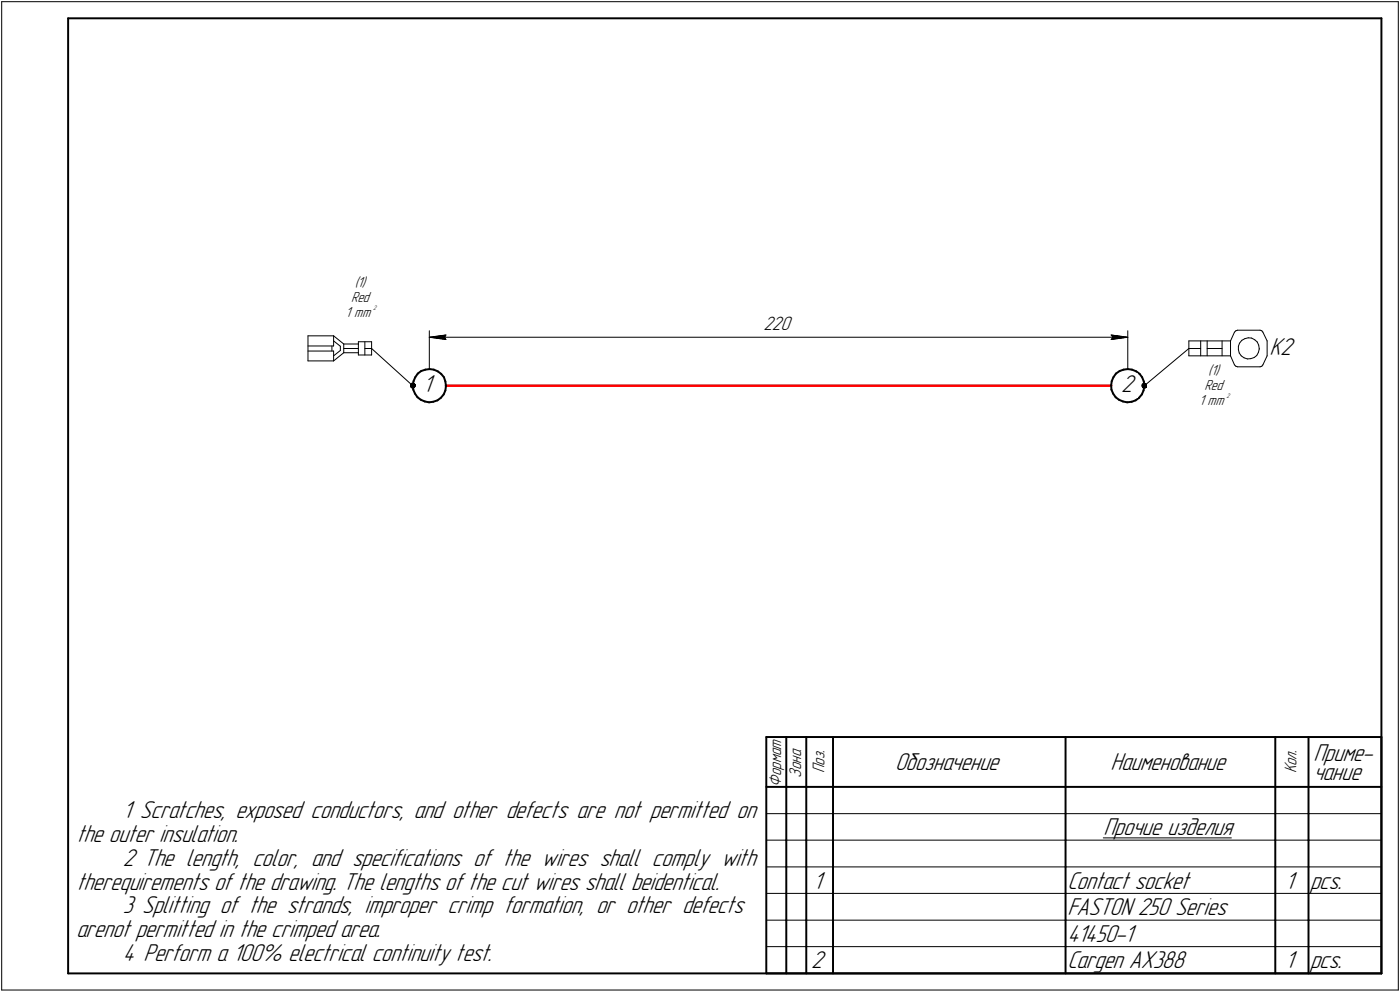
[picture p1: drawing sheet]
<svg xmlns="http://www.w3.org/2000/svg" width="421mm" height="298mm" viewBox="0 0 421 298" stroke-linecap="round" stroke-linejoin="round" font-family="sans-serif">
<path d="M134.1 115.9h200.1z" fill="none" stroke="#f00" stroke-width=".76"/>
<g fill="none" stroke="#000" stroke-width=".59">
<path d="M20.5 5.5v287zM20.5 5.5h395zM415.5 5.5v287zM124.1 115.8l.2 1.3zM124.3 117.1l.5 1.2zM124.4 114.6l-.3 1.2zM124.8 118.3l.8 1.1zM124.9 113.4l-.5 1.2zM125.6 119.4l1 .7zM125.6 112.3l1.1-.8zM125.6 112.3l-.7 1.1zM126.7 111.5l1.2-.4z"/>
<path d="M127.9 111.1l1.3-.2zM129.2 110.9l1.3 .2zM130.5 111.1l1.2 .5zM131.7 111.6l1 .8zM132.7 112.4l.8 1zM133.4 118.5l-.8 1zM133.5 113.4l.4 1.2zM133.9 114.6l.2 1.3zM133.9 117.3l-.5 1.2zM134.1 116.1l-.2 1.2zM134.1 115.9v.2zM334.2 115.8l.1 1.3z"/>
<path d="M334.3 117.1l.5 1.2zM334.3 114.6l-.1 1.2zM334.8 118.3l.7 1.1zM334.9 113.4l-.6 1.2zM335.5 119.4l1 .7zM335.6 112.3l1.1-.8zM335.6 112.3l-.7 1.1zM336.7 111.5l1.2-.4zM337.9 111.1l1.3-.2zM339.2 110.9l1.2 .2zM340.4 111.1l1.3 .5zM341.7 111.6l1 .8z"/>
<path d="M342.7 112.4l.8 1zM343.4 118.5l-.8 1zM343.5 113.4l.5 1.2zM343.9 117.3l-.5 1.2zM344 114.6l.2 1.3zM344.2 116.1l-.3 1.2zM344.2 115.9v.2zM126.6 120.1l1.2 .5zM127.8 120.6l1.2 .3zM129 120.9l1.3-.2zM130.3 120.7l1.3-.4zM131.6 120.3l1-.8z"/>
<path d="M336.5 120.1l1.2 .5zM337.7 120.6l1.3 .3zM339 120.9l1.4-.2zM340.4 120.7l1.1-.4zM341.5 120.3l1.1-.8zM230.5 221.5v71zM230.5 221.5h185zM230.5 236.5h185zM236.5 236.5v8zM236.5 221.5v15zM242.5 236.5v8zM242.5 221.5v15z"/>
<path d="M250.5 236.5v8zM250.5 221.5v15zM320.5 236.5v8zM320.5 221.5v15zM383.5 236.5v8zM383.5 221.5v15zM393.5 236.5v8zM393.5 221.5v15zM415.5 221.5v71zM236.5 244.5v8zM236.5 252.5v8zM242.5 244.5v8z"/>
<path d="M242.5 252.5v8zM250.5 244.5v8zM250.5 252.5v8zM320.5 244.5v8zM320.5 252.5v8zM383.5 244.5v8zM383.5 252.5v8zM393.5 244.5v8zM393.5 252.5v8zM236.5 260.5v8zM236.5 268.5v8zM236.5 276.5v8z"/>
<path d="M242.5 260.5v8zM242.5 268.5v8zM242.5 276.5v8zM250.5 260.5v8zM250.5 268.5v8zM250.5 276.5v8zM320.5 260.5v8zM320.5 268.5v8zM320.5 276.5v8zM383.5 260.5v8zM383.5 268.5v8zM383.5 276.5v8z"/>
<path d="M393.5 260.5v8zM393.5 268.5v8zM393.5 276.5v8zM20.5 292.5h395zM230.5 292.5h185zM236.5 284.5v8zM242.5 284.5v8zM250.5 284.5v8zM320.5 284.5v8zM383.5 284.5v8zM393.5 284.5v8z"/>
</g>
<g fill="none" stroke="#000" stroke-width=".3">
<path d="M.5 .5v297zM.5 .5h420zM420.5 .5v297zM129.1 99.4v11.5zM339.2 99.4v11.5zM371.3 99.8l-1.2 2.6zM371.7 99.4l.5-.2zM371.7 99.4l-.4 .4zM372.2 99.2h6.8zM379 99.2l.5 .2zM379.5 99.4l.3 .4zM379.8 99.8l1.3 2.6z"/>
<path d="M92.6 100.9v7.6zM92.6 108.5h7.7zM92.6 100.9h7.7zM92.6 104h7.7zM92.6 105.5h7.7zM99.8 104v1.5zM100.3 108.5l3.1-2.5zM100.3 100.9l3.1 2.5zM100.3 105.5v3zM100.3 100.9v3.1zM100.3 106.9l2.1-1.6zM100.3 102.4l2.1 1.7z"/>
<path d="M102.4 104.1v1.2zM103.4 106h4.4zM103.4 103.4h4.4zM103.4 103.4v2.6zM103.4 104.7h4.4zM107.8 102.7v.7zM107.8 102.7h4zM107.8 106v.7zM107.8 106.7h4zM107.8 103.4v2.6zM109.7 102.7v4zM109.7 104.7h2.1z"/>
<path d="M111.8 102.7v4zM111.8 104.7l12.3 11.2zM129.1 101.3l5-.6zM129.1 101.3l5 .7zM129.1 101.3h210.1zM133.7 101.3l.4 .7zM134.1 100.7l-.4 .6zM334.2 102l5-.7zM334.2 100.7l.5 .6zM334.2 100.7l5 .6zM334.7 101.3l-.5 .7zM344.2 115.9l13.3-11.2z"/>
<path d="M357.5 102.4h12.6zM357.5 106.9h12.6zM357.5 102.4v4.5zM357.5 104.7h3.6zM361.1 102.4v4.5zM363.1 102.4v4.5zM363.1 104.7h4.4zM367.5 102.4v4.5zM370.1 106.9l1.2 2.7zM370.1 102.4v4.5zM371.3 109.6l.4 .5zM371.7 110.1l.5 .1z"/>
<path d="M372.2 110.2h6.8zM372.4 104.1v1zM372.4 105.1l.3 1zM372.7 106.1l.6 .8zM372.8 103.1l-.4 1zM373.3 106.9l.8 .6zM373.5 102.3l.9-.5zM373.5 102.3l-.7 .8zM374.1 107.5l1.1 .4zM374.4 101.8l1-.3zM375.2 107.9l1-.1zM375.4 101.5l1 .1z"/>
<path d="M376.2 107.8l1-.4zM376.4 101.6l1 .5zM377.2 107.4l.8-.6zM377.4 102.1l.7 .7zM378.1 102.8l.4 .9zM378.5 105.9l-.5 .9zM378.5 103.7l.2 1zM378.7 104.9l-.2 1zM378.7 104.7v.2zM379 110.2l.5-.1zM379.8 109.6l-.3 .5zM381.1 106.9l-1.3 2.7z"/>
<path d="M381.1 102.4v4.5zM230.5 244.5h6zM230.5 252.5h6zM236.5 244.5h6zM236.5 252.5h6zM242.5 244.5h8zM242.5 252.5h8zM250.5 244.5h70zM250.5 252.5h70zM320.5 244.5h63zM320.5 252.5h63zM331.8 251.8h38.5z"/>
<path d="M383.5 244.5h10zM383.5 252.5h10zM393.5 244.5h22zM393.5 252.5h22zM230.5 260.5h6zM230.5 268.5h6zM230.5 276.5h6zM236.5 260.5h6zM236.5 268.5h6zM236.5 276.5h6zM242.5 260.5h8zM242.5 268.5h8z"/>
<path d="M242.5 276.5h8zM250.5 260.5h70zM250.5 268.5h70zM250.5 276.5h70zM320.5 260.5h63zM320.5 268.5h63zM320.5 276.5h63zM383.5 260.5h10zM383.5 268.5h10zM383.5 276.5h10zM393.5 260.5h22zM393.5 268.5h22z"/>
<path d="M393.5 276.5h22zM.5 297.5h420zM230.5 284.5h6zM236.5 284.5h6zM242.5 284.5h8zM250.5 284.5h70zM320.5 284.5h63zM383.5 284.5h10zM393.5 284.5h22z"/>
</g>
<g fill="#fff" stroke="#fff" stroke-width=".3">
<path d="M229.6 94.7h9.1zM229.6 94.7h9.1zM229.6 94.8h9.1zM229.6 94.9h9.1zM229.6 95h9.1zM229.6 95.1h9.1zM229.6 95.2h9.1zM229.6 95.2h9.1zM229.6 95.3h9.1zM229.6 95.4h9.1zM229.6 95.5h9.1zM229.6 95.6h9.1zM229.6 95.7h9.1zM229.6 95.8h9.1zM229.6 95.8h9.1zM229.6 95.9h9.1zM229.6 96h9.1zM229.6 96.1h9.1zM229.6 96.2h9.1zM229.6 96.3h9.1zM229.6 96.4h9.1zM229.6 96.4h9.1zM229.6 96.5h9.1zM229.6 96.6h9.1zM229.6 96.7h9.1zM229.6 96.8h9.1zM229.6 96.9h9.1zM229.6 96.9h9.1zM229.6 97h9.1zM229.6 97.1h9.1zM229.6 97.2h9.1zM229.6 97.3h9.1zM229.6 97.4h9.1zM229.6 97.5h9.1zM229.6 97.5h9.1zM229.6 97.6h9.1zM229.6 97.7h9.1zM229.6 97.8h9.1zM229.6 97.9h9.1zM229.6 98h9.1zM229.6 98h9.1zM229.6 98.1h9.1zM229.6 98.2h9.1zM229.6 98.3h9.1zM229.6 98.4h9.1zM229.6 98.5h9.1zM229.6 98.6h9.1zM229.6 98.6h9.1zM229.6 98.7h9.1zM229.6 98.8h9.1zM229.6 98.9h9.1zM229.6 99h9.1zM229.6 99.1h9.1zM229.6 99.1h9.1zM229.6 99.2h9.1zM229.6 99.3h9.1zM229.6 99.4h9.1zM229.6 99.5h9.1zM229.6 99.6h9.1zM229.6 99.7h9.1zM229.6 99.7h9.1zM229.6 99.8h9.1zM229.6 99.9h9.1zM229.6 100h9.1zM229.6 100.1h9.1zM229.6 100.2h9.1zM229.6 100.2h9.1z"/>
<path d="M133.9 100.2h.7zM133.2 100.3h1.4zM132.4 100.4h2.2zM131.7 100.5h2.9zM130.9 100.6h3.7zM130.7 100.7h3.9zM130.6 100.8h4zM130.3 100.8h4.3zM130.1 100.9h4.5zM130 101h4.6zM129.7 101.1h4.9zM129.5 101.2h5.1zM129.4 101.3h5.2zM129.1 101.3h5.5zM129.4 101.4h5.2zM129.5 101.5h5.1zM129.7 101.6h4.9zM130 101.7h4.6zM130.1 101.8h4.5zM130.3 101.9h4.3zM130.6 101.9h4zM130.7 102h3.9zM130.9 102.1h3.7zM131.6 102.2h3zM132.2 102.3h2.4zM132.8 102.4h1.8zM133.4 102.4h1.2zM134 102.5h.6z"/>
<path d="M333.7 100.2h.7zM333.7 100.3h1.5zM333.7 100.4h2.3zM333.7 100.5h3zM333.7 100.6h3.7zM333.7 100.7h4zM333.7 100.8h4.1zM333.7 100.8h4.3zM333.7 100.9h4.5zM333.7 101h4.7zM333.7 101.1h4.9zM333.7 101.2h5.1zM333.7 101.3h5.3zM333.7 101.3h5.5zM333.7 101.4h5.3zM333.7 101.5h5.1zM333.7 101.6h4.9zM333.7 101.7h4.7zM333.7 101.8h4.5zM333.7 101.9h4.3zM333.7 101.9h4.1zM333.7 102h4zM333.7 102.1h3.7zM333.7 102.2h3.1zM333.7 102.3h2.5zM333.7 102.4h1.8zM333.7 102.4h1.2zM333.7 102.5h.6z"/>
<path d="M127.2 112.4h3.9zM127.2 112.4h3.9zM127.2 112.5h3.9zM127.2 112.6h3.9zM127.2 112.7h3.9zM127.2 112.8h3.9zM127.2 112.9h3.9zM127.2 112.9h3.9zM127.2 113h3.9zM127.2 113.1h3.9zM127.2 113.2h3.9zM127.2 113.3h3.9zM127.2 113.4h3.9zM127.2 113.5h3.9zM127.2 113.5h3.9zM127.2 113.6h3.9zM127.2 113.7h3.9zM127.2 113.8h3.9zM127.2 113.9h3.9zM127.2 114h3.9zM127.2 114h3.9zM127.2 114.1h3.9zM127.2 114.2h3.9zM127.2 114.3h3.9zM127.2 114.4h3.9zM127.2 114.5h3.9zM127.2 114.6h3.9zM127.2 114.6h3.9zM127.2 114.7h3.9zM127.2 114.8h3.9zM127.2 114.9h3.9zM127.2 115h3.9zM127.2 115.1h3.9zM127.2 115.1h3.9zM127.2 115.2h3.9zM127.2 115.3h3.9zM127.2 115.4h3.9zM127.2 115.5h3.9zM127.2 115.6h3.9zM127.2 115.7h3.9zM127.2 115.7h3.9zM127.2 115.8h3.9zM127.2 115.9h3.9zM127.2 116h3.9zM127.2 116.1h3.9zM127.2 116.2h3.9zM127.2 116.2h3.9zM127.2 116.3h3.9zM127.2 116.4h3.9zM127.2 116.5h3.9zM127.2 116.6h3.9zM127.2 116.7h3.9zM127.2 116.8h3.9zM127.2 116.8h3.9zM127.2 116.9h3.9zM127.2 117h3.9zM127.2 117.1h3.9zM127.2 117.2h3.9zM127.2 117.3h3.9zM127.2 117.3h3.9zM127.2 117.4h3.9zM127.2 117.5h3.9zM127.2 117.6h3.9zM127.2 117.7h3.9zM127.2 117.8h3.9zM127.2 117.9h3.9zM127.2 117.9h3.9zM127.2 118h3.9zM127.2 118.1h3.9zM127.2 118.2h3.9zM127.2 118.3h3.9zM127.2 118.4h3.9zM127.2 118.4h3.9zM127.2 118.5h3.9zM127.2 118.6h3.9zM127.2 118.7h3.9zM127.2 118.8h3.9zM127.2 118.9h3.9zM127.2 119h3.9zM127.2 119h3.9zM127.2 119.1h3.9zM127.2 119.2h3.9zM127.2 119.3h3.9zM127.2 119.4h3.9z"/>
<path d="M106.7 83.1h4.1zM106.7 83.1h4.1zM106.7 83.2h4.1zM106.7 83.3h4.1zM106.7 83.4h4.1zM106.7 83.5h4.1zM106.7 83.6h4.1zM106.7 83.7h4.1zM106.7 83.7h4.1zM106.7 83.8h4.1zM106.7 83.9h4.1zM106.7 84h4.1zM106.7 84.1h4.1zM106.7 84.2h4.1zM106.7 84.2h4.1zM106.7 84.3h4.1zM106.7 84.4h4.1zM106.7 84.5h4.1zM106.7 84.6h4.1zM106.7 84.7h4.1zM106.7 84.8h4.1zM106.7 84.8h4.1zM106.7 84.9h4.1zM106.7 85h4.1zM106.7 85.1h4.1zM106.7 85.2h4.1zM106.7 85.3h4.1zM106.7 85.3h4.1zM106.7 85.4h4.1zM106.7 85.5h4.1zM106.7 85.6h4.1zM106.7 85.7h4.1zM106.7 85.8h4.1zM106.7 85.9h4.1zM106.7 85.9h4.1zM106.7 86h4.1zM106.7 86.1h4.1zM106.7 86.2h4.1zM106.7 86.3h4.1zM106.7 86.4h4.1zM106.7 86.4h4.1zM106.7 86.5h4.1zM106.7 86.6h4.1zM106.7 86.7h4.1zM106.7 86.8h4.1zM106.7 86.9h4.1zM106.7 87h4.1zM106.7 87h4.1zM106.7 87.1h4.1zM106.7 87.2h4.1z"/>
<path d="M105.6 87.3h6.3zM105.6 87.4h6.3zM105.6 87.5h6.3zM105.6 87.5h6.3zM105.6 87.6h6.3zM105.6 87.7h6.3zM105.6 87.8h6.3zM105.6 87.9h6.3zM105.6 88h6.3zM105.6 88.1h6.3zM105.6 88.1h6.3zM105.6 88.2h6.3zM105.6 88.3h6.3zM105.6 88.4h6.3zM105.6 88.5h6.3zM105.6 88.6h6.3zM105.6 88.6h6.3zM105.6 88.7h6.3zM105.6 88.8h6.3zM105.6 88.9h6.3zM105.6 89h6.3zM105.6 89.1h6.3zM105.6 89.2h6.3zM105.6 89.2h6.3zM105.6 89.3h6.3zM105.6 89.4h6.3zM105.6 89.5h6.3zM105.6 89.6h6.3zM105.6 89.7h6.3zM105.6 89.7h6.3zM105.6 89.8h6.3zM105.6 89.9h6.3zM105.6 90h6.3zM105.6 90.1h6.3zM105.6 90.2h6.3zM105.6 90.3h6.3zM105.6 90.3h6.3zM105.6 90.4h6.3zM105.6 90.5h6.3zM105.6 90.6h6.3zM105.6 90.7h6.3zM105.6 90.8h6.3zM105.6 90.8h6.3zM105.6 90.9h6.3zM105.6 91h6.3zM105.6 91.1h6.3zM105.6 91.2h6.3zM105.6 91.3h6.3zM105.6 91.4h6.3zM105.6 91.4h6.3zM105.6 91.5h6.3z"/>
<path d="M104 91.6h9.5zM104 91.7h9.5zM104 91.8h9.5zM104 91.9h9.5zM104 91.9h9.5zM104 92h9.5zM104 92.1h9.5zM104 92.2h9.5zM104 92.3h9.5zM104 92.4h9.5zM104 92.5h9.5zM104 92.5h9.5zM104 92.6h9.5zM104 92.7h9.5zM104 92.8h9.5zM104 92.9h9.5zM104 93h9.5zM104 93h9.5zM104 93.1h9.5zM104 93.2h9.5zM104 93.3h9.5zM104 93.4h9.5zM104 93.5h9.5zM104 93.6h9.5zM104 93.6h9.5zM104 93.7h9.5zM104 93.8h9.5zM104 93.9h9.5zM104 94h9.5zM104 94.1h9.5zM104 94.1h9.5zM104 94.2h9.5zM104 94.3h9.5zM104 94.4h9.5zM104 94.5h9.5zM104 94.6h9.5zM104 94.7h9.5zM104 94.7h9.5zM104 94.8h9.5zM104 94.9h9.5zM104 95h9.5zM104 95.1h9.5zM104 95.2h9.5zM104 95.2h9.5zM104 95.3h9.5zM104 95.4h9.5zM104 95.5h9.5zM104 95.6h9.5zM104 95.7h9.5zM104 95.8h9.5zM104 95.8h9.5zM104 95.9h9.5zM104 96h9.5zM104 96.1h9.5z"/>
<path d="M381.8 101.2h8.2zM381.8 101.3h8.2zM381.8 101.3h8.2zM381.8 101.4h8.2zM381.8 101.5h8.2zM381.8 101.6h8.2zM381.8 101.7h8.2zM381.8 101.8h8.2zM381.8 101.9h8.2zM381.8 101.9h8.2zM381.8 102h8.2zM381.8 102.1h8.2zM381.8 102.2h8.2zM381.8 102.3h8.2zM381.8 102.4h8.2zM381.8 102.4h8.2zM381.8 102.5h8.2zM381.8 102.6h8.2zM381.8 102.7h8.2zM381.8 102.8h8.2zM381.8 102.9h8.2zM381.8 103h8.2zM381.8 103h8.2zM381.8 103.1h8.2zM381.8 103.2h8.2zM381.8 103.3h8.2zM381.8 103.4h8.2zM381.8 103.5h8.2zM381.8 103.5h8.2zM381.8 103.6h8.2zM381.8 103.7h8.2zM381.8 103.8h8.2zM381.8 103.9h8.2zM381.8 104h8.2zM381.8 104.1h8.2zM381.8 104.1h8.2zM381.8 104.2h8.2zM381.8 104.3h8.2zM381.8 104.4h8.2zM381.8 104.5h8.2zM381.8 104.6h8.2zM381.8 104.6h8.2zM381.8 104.7h8.2zM381.8 104.8h8.2zM381.8 104.9h8.2zM381.8 105h8.2zM381.8 105.1h8.2zM381.8 105.2h8.2zM381.8 105.2h8.2zM381.8 105.3h8.2zM381.8 105.4h8.2zM381.8 105.5h8.2zM381.8 105.6h8.2zM381.8 105.7h8.2zM381.8 105.7h8.2zM381.8 105.8h8.2zM381.8 105.9h8.2zM381.8 106h8.2zM381.8 106.1h8.2zM381.8 106.2h8.2zM381.8 106.3h8.2zM381.8 106.3h8.2zM381.8 106.4h8.2zM381.8 106.5h8.2zM381.8 106.6h8.2zM381.8 106.7h8.2zM381.8 106.8h8.2zM381.8 106.8h8.2zM381.8 106.9h8.2zM381.8 107h8.2zM381.8 107.1h8.2zM381.8 107.2h8.2zM381.8 107.3h8.2zM381.8 107.4h8.2zM381.8 107.4h8.2zM381.8 107.5h8.2zM381.8 107.6h8.2zM381.8 107.7h8.2zM381.8 107.8h8.2zM381.8 107.9h8.2zM381.8 107.9h8.2zM381.8 108h8.2zM381.8 108.1h8.2zM381.8 108.2h8.2z"/>
<path d="M363.4 109.5h4.1zM363.4 109.6h4.1zM363.4 109.6h4.1zM363.4 109.7h4.1zM363.4 109.8h4.1zM363.4 109.9h4.1zM363.4 110h4.1zM363.4 110.1h4.1zM363.4 110.2h4.1zM363.4 110.2h4.1zM363.4 110.3h4.1zM363.4 110.4h4.1zM363.4 110.5h4.1zM363.4 110.6h4.1zM363.4 110.7h4.1zM363.4 110.7h4.1zM363.4 110.8h4.1zM363.4 110.9h4.1zM363.4 111h4.1zM363.4 111.1h4.1zM363.4 111.2h4.1zM363.4 111.3h4.1zM363.4 111.3h4.1zM363.4 111.4h4.1zM363.4 111.5h4.1zM363.4 111.6h4.1zM363.4 111.7h4.1zM363.4 111.8h4.1zM363.4 111.8h4.1zM363.4 111.9h4.1zM363.4 112h4.1zM363.4 112.1h4.1zM363.4 112.2h4.1zM363.4 112.3h4.1zM363.4 112.4h4.1zM363.4 112.4h4.1zM363.4 112.5h4.1zM363.4 112.6h4.1zM363.4 112.7h4.1zM363.4 112.8h4.1zM363.4 112.9h4.1zM363.4 112.9h4.1zM363.4 113h4.1zM363.4 113.1h4.1zM363.4 113.2h4.1zM363.4 113.3h4.1zM363.4 113.4h4.1zM363.4 113.5h4.1zM363.4 113.5h4.1zM363.4 113.6h4.1z"/>
<path d="M362.3 113.7h6.3zM362.3 113.8h6.3zM362.3 113.9h6.3zM362.3 114h6.3zM362.3 114h6.3zM362.3 114.1h6.3zM362.3 114.2h6.3zM362.3 114.3h6.3zM362.3 114.4h6.3zM362.3 114.5h6.3zM362.3 114.6h6.3zM362.3 114.6h6.3zM362.3 114.7h6.3zM362.3 114.8h6.3zM362.3 114.9h6.3zM362.3 115h6.3zM362.3 115.1h6.3zM362.3 115.1h6.3zM362.3 115.2h6.3zM362.3 115.3h6.3zM362.3 115.4h6.3zM362.3 115.5h6.3zM362.3 115.6h6.3zM362.3 115.7h6.3zM362.3 115.7h6.3zM362.3 115.8h6.3zM362.3 115.9h6.3zM362.3 116h6.3zM362.3 116.1h6.3zM362.3 116.2h6.3zM362.3 116.2h6.3zM362.3 116.3h6.3zM362.3 116.4h6.3zM362.3 116.5h6.3zM362.3 116.6h6.3zM362.3 116.7h6.3zM362.3 116.8h6.3zM362.3 116.8h6.3zM362.3 116.9h6.3zM362.3 117h6.3zM362.3 117.1h6.3zM362.3 117.2h6.3zM362.3 117.3h6.3zM362.3 117.3h6.3zM362.3 117.4h6.3zM362.3 117.5h6.3zM362.3 117.6h6.3zM362.3 117.7h6.3zM362.3 117.8h6.3zM362.3 117.9h6.3zM362.3 117.9h6.3z"/>
<path d="M360.7 118h9.5zM360.7 118.1h9.5zM360.7 118.2h9.5zM360.7 118.3h9.5zM360.7 118.4h9.5zM360.7 118.4h9.5zM360.7 118.5h9.5zM360.7 118.6h9.5zM360.7 118.7h9.5zM360.7 118.8h9.5zM360.7 118.9h9.5zM360.7 119h9.5zM360.7 119h9.5zM360.7 119.1h9.5zM360.7 119.2h9.5zM360.7 119.3h9.5zM360.7 119.4h9.5zM360.7 119.5h9.5zM360.7 119.5h9.5zM360.7 119.6h9.5zM360.7 119.7h9.5zM360.7 119.8h9.5zM360.7 119.9h9.5zM360.7 120h9.5zM360.7 120.1h9.5zM360.7 120.1h9.5zM360.7 120.2h9.5zM360.7 120.3h9.5zM360.7 120.4h9.5zM360.7 120.5h9.5zM360.7 120.6h9.5zM360.7 120.6h9.5zM360.7 120.7h9.5zM360.7 120.8h9.5zM360.7 120.9h9.5zM360.7 121h9.5zM360.7 121.1h9.5zM360.7 121.2h9.5zM360.7 121.2h9.5zM360.7 121.3h9.5zM360.7 121.4h9.5zM360.7 121.5h9.5zM360.7 121.6h9.5zM360.7 121.7h9.5zM360.7 121.8h9.5zM360.7 121.8h9.5zM360.7 121.9h9.5zM360.7 122h9.5zM360.7 122.1h9.5zM360.7 122.2h9.5zM360.7 122.3h9.5zM360.7 122.3h9.5zM360.7 122.4h9.5zM360.7 122.5h9.5zM360.7 122.6h9.5z"/>
<path d="M337.1 112.4h5zM337.1 112.4h5zM337.1 112.5h5zM337.1 112.6h5zM337.1 112.7h5zM337.1 112.8h5zM337.1 112.9h5zM337.1 112.9h5zM337.1 113h5zM337.1 113.1h5zM337.1 113.2h5zM337.1 113.3h5zM337.1 113.4h5zM337.1 113.5h5zM337.1 113.5h5zM337.1 113.6h5zM337.1 113.7h5zM337.1 113.8h5zM337.1 113.9h5zM337.1 114h5zM337.1 114h5zM337.1 114.1h5zM337.1 114.2h5zM337.1 114.3h5zM337.1 114.4h5zM337.1 114.5h5zM337.1 114.6h5zM337.1 114.6h5zM337.1 114.7h5zM337.1 114.8h5zM337.1 114.9h5zM337.1 115h5zM337.1 115.1h5zM337.1 115.1h5zM337.1 115.2h5zM337.1 115.3h5zM337.1 115.4h5zM337.1 115.5h5zM337.1 115.6h5zM337.1 115.7h5zM337.1 115.7h5zM337.1 115.8h5zM337.1 115.9h5zM337.1 116h5zM337.1 116.1h5zM337.1 116.2h5zM337.1 116.2h5zM337.1 116.3h5zM337.1 116.4h5zM337.1 116.5h5zM337.1 116.6h5zM337.1 116.7h5zM337.1 116.8h5zM337.1 116.8h5zM337.1 116.9h5zM337.1 117h5zM337.1 117.1h5zM337.1 117.2h5zM337.1 117.3h5zM337.1 117.3h5zM337.1 117.4h5zM337.1 117.5h5zM337.1 117.6h5zM337.1 117.7h5zM337.1 117.8h5zM337.1 117.9h5zM337.1 117.9h5zM337.1 118h5zM337.1 118.1h5zM337.1 118.2h5zM337.1 118.3h5zM337.1 118.4h5zM337.1 118.4h5zM337.1 118.5h5zM337.1 118.6h5zM337.1 118.7h5zM337.1 118.8h5zM337.1 118.9h5zM337.1 119h5zM337.1 119h5zM337.1 119.1h5zM337.1 119.2h5zM337.1 119.3h5zM337.1 119.4h5z"/>
</g>
<g fill="#000" stroke="#000" stroke-width=".3">
<path d="M123.8 115.1h.7zM123.7 115.2h.8zM123.5 115.3h1.2zM123.5 115.4h1.3zM123.5 115.5h1.4zM123.4 115.6h1.5zM123.4 115.7h1.6zM123.4 115.7h1.6zM123.4 115.8h1.6zM123.4 115.9h1.6zM123.4 116h1.6zM123.4 116.1h1.5zM123.4 116.2h1.5zM123.4 116.2h1.5zM123.4 116.3h1.4zM123.6 116.4h1.1zM123.7 116.5h.9zM123.8 116.6h.7z"/>
<path d="M129.1 101.3h4.6zM129.8 101.4h4zM130.4 101.5h3.5zM131.1 101.6h2.8zM131.7 101.7h2.2zM132.2 101.8h1.8zM132.9 101.9h1.1zM133.5 101.9h.6z"/>
<path d="M133.5 100.8h.6zM132.9 100.8h1.1zM132.2 100.9h1.8zM131.7 101h2.2zM131.1 101.1h2.8zM130.4 101.2h3.5zM129.8 101.3h4z"/>
<path d="M334.3 100.8h.6zM334.3 100.8h1.1zM334.4 100.9h1.7zM334.4 101h2.3zM334.5 101.1h2.8zM334.6 101.2h3.4zM334.7 101.3h3.9z"/>
<path d="M334.7 101.3h4.5zM334.7 101.4h3.9zM334.6 101.5h3.4zM334.5 101.6h2.8zM334.4 101.7h2.3zM334.4 101.8h1.7zM334.3 101.9h1.1zM334.3 101.9h.6z"/>
<path d="M343.8 115.1h.5zM343.7 115.2h.8zM343.7 115.3h1zM343.6 115.4h1.2zM343.4 115.5h1.4zM343.4 115.6h1.5zM343.4 115.7h1.5zM343.4 115.7h1.5zM343.4 115.8h1.5zM343.4 115.9h1.5zM343.3 116h1.6zM343.4 116.1h1.5zM343.4 116.2h1.5zM343.5 116.2h1.4zM343.5 116.3h1.3zM343.6 116.4h1.2zM343.6 116.5h1.1zM343.8 116.6h.8z"/>
</g>
<g font-size="7.8">
<text x="381.8" y="106.7">K2</text>
<text x="127.2" y="117.9">1</text>
<text x="337.2" y="117.9">2</text>
<text x="269.2" y="231.5">Обозначение</text>
<text x="334" y="231.5">Наименование</text>
<text x="395" y="228.6">Приме-</text>
<text x="395" y="234.5">чание</text>
<text x="37" y="246">1 Scratches, exposed conductors, and other defects are not permitted on</text>
<text x="331.8" y="251">Прочие изделия</text>
<text x="23" y="253.1">the outer insulation.</text>
<text x="37" y="260.2">2 The length, color, and specifications of the wires shall comply with</text>
<text x="23" y="267.4">therequirements of the drawing. The lengths of the cut wires shall beidentical.</text>
<text x="244.5" y="267">1</text>
<text x="321" y="267">Contact socket</text>
<text x="386.5" y="267">1</text>
<text x="394" y="267">pcs.</text>
<text x="37" y="274.5">3 Splitting of the strands, improper crimp formation, or other defects</text>
<text x="321" y="275">FASTON 250 Series</text>
<text x="23" y="281.6">arenot permitted in the crimped area.</text>
<text x="321" y="283">41450-1</text>
<text x="37" y="288.8">4 Perform a 100% electrical continuity test.</text>
<text x="244" y="291">2</text>
<text x="321" y="291">Cargen AX388</text>
<text x="386.5" y="291">1</text>
<text x="394" y="291">pcs.</text>
</g>
<text font-size="6.2" x="229.6" y="99.1">220</text>
<g font-size="5.4">
<text x="240.9" y="233.7" transform="rotate(-90 240.9 233.7)">Зона</text>
<text x="247.9" y="232.4" transform="rotate(-90 247.9 232.4)">Поз.</text>
<text x="389.9" y="232.4" transform="rotate(-90 389.9 232.4)">Кол.</text>
<text x="234.9" y="236.5" transform="rotate(-90 234.9 236.5)">Формат</text>
</g>
<g font-size="4.6">
<text x="106.7" y="86.4">(1)</text>
<text x="104" y="95.3">1 mm</text>
<text x="105.6" y="90.7">Red</text>
<text x="363.4" y="112.8">(1)</text>
<text x="362.3" y="117.1">Red</text>
<text x="360.7" y="121.7">1 mm</text>
</g>
<g font-size="2.1">
<text x="112.2" y="93.1">2</text>
<text x="368.9" y="119.5">2</text>
</g>
</svg>
